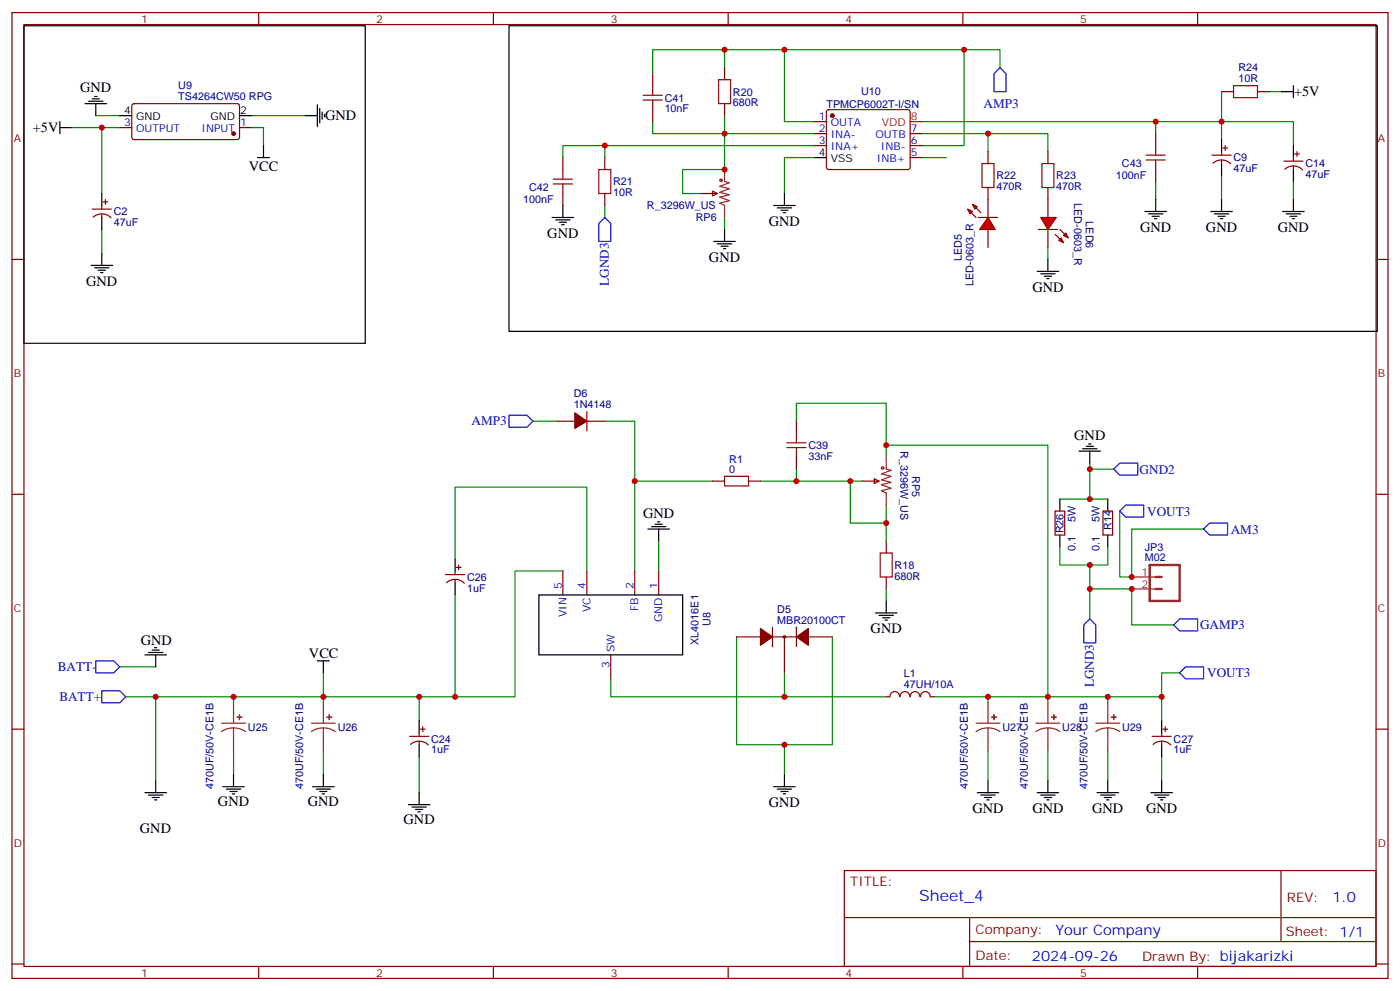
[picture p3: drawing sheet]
<svg xmlns="http://www.w3.org/2000/svg" width="412mm" height="292mm" viewBox="0 0 412 292" stroke-linecap="round" stroke-linejoin="round" font-family="sans-serif">
<g fill="none" stroke="#870000" stroke-width=".35">
<path d="M3.5 3.7h405.4v284.3h-405.4zM7.1 7.2h398.2v277.3h-398.2zM76.2 3.7v3.5M145.3 3.7v3.5M214.5 3.7v3.5M283.6 3.7v3.5M352.8 3.7v3.5M340.4 39.3v3.6M359.8 27h3.6M370.4 27h3.5M340.4 49.9v3.5M3.5 76.4h3.6"/>
<path d="M405.3 76.4h3.6M3.5 145.5h3.6M405.3 145.5h3.6M3.5 214.7h3.6M405.3 214.7h3.6M248.7 256.3h156.6v28.2h-156.6zM377.3 256.3v20.9M248.7 270.1h156.5M285.6 277.2h119.6M285.6 270.1v14.2M3.5 283.8h3.6M76.2 284.5v3.5"/>
<path d="M145.3 284.5v3.5M214.5 284.5v3.5M283.6 284.5v3.5M352.8 284.5v3.5M405.3 283.8h3.6"/>
</g>
<g fill="none" stroke="#008700" stroke-width=".35">
<path d="M21.2 37.6h8.8M271.6 35.8h109.4v7.1M340.4 35.8v3.5M359.8 27v14.1M373.9 27h3.6M271.6 46.4h7.1M340.4 53.4v5.3M359.8 51.7v7M381 53.4v5.3M308.7 72.8v3.6M321 138.1h7.1M35.3 196.3h10.6"/>
<path d="M321 182.2v-8.8h12.4v10.6h12.3"/>
</g>
<g fill="none" stroke="#000" stroke-width=".35">
<path d="M149.9 7.6h255.8v89.9h-255.8zM17.6 37.6h3.6M17.6 35.8v3.5M377.5 27h3.5M381 25.2v3.6M340.4 58.7v3.6M359.8 58.7v3.6M381 58.7v3.6M305.5 79.9h6.4M308.7 76.4v3.5M337.3 62.3h6.3M338.3 63h4.2"/>
<path d="M339.4 63.7h2.1M340.1 64.4h.7M356.7 62.3h6.3M357.7 63h4.2M358.8 63.7h2.1M359.5 64.4h.7M377.8 62.3h6.4M378.9 63h4.2M379.9 63.7h2.2M380.6 64.4h.8M306.6 80.6h4.2M307.6 81.3h2.1"/>
<path d="M308.3 82h.7M42.7 192.8h6.3M43.7 192.1h4.3M44.8 191.4h2.1M45.5 190.7h.7M45.9 192.8v3.5"/>
</g>
<path d="M329.8 136.3h5.3v3.6h-5.3l-1.7-1.8zM354.5 155.8l1.8-1.8h5.3v3.5h-5.3zM345.7 184l1.8-1.8h5.3v3.5h-5.3z" fill="none" stroke="#00f" stroke-width=".35"/>
<path d="M338.7 166.3h8.8v10.6h-8.8zM340.4 173.4h1.8M340.4 169.9h1.8" fill="none" stroke="#8c2424" stroke-width=".71"/>
<path d="M333.4 169.9h7M333.4 173.4h7" fill="none" stroke="#8c2424" stroke-width=".35"/>
<path d="M363.4 25.2h7v3.6h-7zM337.6 45.7h5.7M337.6 47.1h5.7M340.4 42.9v2.8M340.4 47.1v2.8" fill="none" stroke="#a10000" stroke-width=".35"/>
<g fill="#f00" stroke="#870000" stroke-width=".35">
<path d="M306.6 64h4.5l-2.4 3.6z"/>
<path d="M305.9 67.6h5.6z"/>
</g>
<g fill="#870000" stroke="#870000" stroke-width=".35">
<path d="M312.2 67.6l1.4 1.4z"/>
<path d="M310.8 69l1.4 1.4z"/>
</g>
<g fill="#f00" stroke="#870000" stroke-width=".35">
<path d="M313.3 69.3l.7-.7 .7 1.4z"/>
<path d="M311.9 70.7l.7-.7 .7 1.4z"/>
</g>
<path d="M308.7 58.7v5.3M308.7 67.6v5.2" fill="none" stroke="#870000" stroke-width=".35"/>
<path d="M271.6 39.3h37.1v5.3M291 39.3v5.3" fill="none" stroke="#008700" stroke-width=".35"/>
<g fill="#f00" stroke="#870000" stroke-width=".35">
<path d="M291 64l2.2 3.6h-4.6z"/>
<path d="M288.2 64h5.7z"/>
</g>
<g fill="#870000" stroke="#870000" stroke-width=".35">
<path d="M286.1 62.6l1.4 1.4z"/>
<path d="M287.5 61.2l1.4 1.4z"/>
</g>
<g fill="#f00" stroke="#870000" stroke-width=".35">
<path d="M285 61.6l1.5 .7-.7 .7z"/>
<path d="M286.5 60.1l1.4 .8-.7 .7z"/>
</g>
<g fill="none" stroke="#870000" stroke-width=".35">
<path d="M213.4 19.9v3.6M35.3 37.6h3.5M39 30.7l.5-.2 30.6 .1 .5 .6-.1 9.5-.7 .4-30.6-.1-.4-.6v-9.2zM70.6 37.6h3.5M192.3 21.7v3.5M192.3 32.3v3.5M213.4 30.5v3.5M239.9 35.8h3.5M239.9 39.3h3.5M243.7 32.5l.4-.2h23.3l.5 .2 .2 .5-.1 16.5-.6 .4h-23.6l-.4-.7v-16.2zM268.1 39.3h3.5M30.3 59.4h1.4"/>
<path d="M31 58.7v1.4M165.8 46.4v3.5M165.8 57v3.5M178.2 46.4v3.5M178.2 57v3.5M206.4 57h4.9M209.9 56.3l1.4 .7-1.4 .7zM239.9 42.9h3.5M268.1 42.9h3.5M268.1 46.4h3.5M291 44.6v3.6M291 55.2v8.8"/>
<path d="M308.7 44.6v3.6M308.7 55.2v3.5M357 45.7h5.7M357.3 48.1a3.8 3.8 0 0 1 5.2 .1M359.8 44.6v1.1M359.8 47.1v1.1M360.2 43.6h1.4M360.9 42.9v1.4M378.2 47.4h5.6M378.5 49.8a3.8 3.8 0 0 1 5.2 .2M381 46.4v1M381 48.9v1"/>
<path d="M381.4 45.3h1.4M382.1 44.6v1.4M27.2 61.6h5.6M27.4 63.9a3.8 3.8 0 0 1 5.3 .2M30 60.5v1.1M30 63v1M291 67.6v5.2M164 124h5.3M172.9 124h5.3M172.9 121.2v5.6M234.6 124v3.5M234.6 134.6v3.5"/>
<path d="M209.9 141.6h3.5M220.5 141.6h3.5M254 141.6h4.9M257.5 140.9l1.4 .7-1.4 .7zM261.1 159.3v3.5M310.8 150.5h2.8v7h-2.8zM324.9 150.5h2.8v7h-2.8zM131.2 169.2h5.7M131.5 171.5a3.8 3.8 0 0 1 5.3 .2M134.1 168.1v1.1M134.1 170.6v1M134.4 167h1.4"/>
<path d="M135.1 166.3v1.4M165.8 168.1v7.1M172.9 168.1v7.1M187 168.1v7.1M194 168.1v7.1M261.1 169.9v3.5M179.9 192.8v7M217 187.5h7M227.5 184.7v5.6v-.3M227.5 187.5h7.1M231.1 187.5v10.6M234.6 185v-.3v5.6"/>
<path d="M238.1 187.5h7.1M120.6 216.8h5.7M120.9 219.2a3.8 3.8 0 0 1 5.3 .1M123.5 215.7v1.1M123.5 218.2v1.1M123.8 214.7h1.4M124.5 214v1.4M261.1 205.1h1M262.2 205.1a1.41 1.41 0 0 1 1.4-1.5 1.41 1.41 0 0 1 1.4 1.5M265.1 205.1a1.41 1.41 0 0 1 1.5-1.5 1.41 1.41 0 0 1 1.4 1.5M268.1 205.1a1.41 1.41 0 0 1 1.4-1.5 1.41 1.41 0 0 1 1.4 1.5M271.2 205.1a1.41 1.41 0 0 1 1.4-1.5 1.41 1.41 0 0 1 1.4 1.5"/>
<path d="M274.1 205.1h1.1M339.4 216.8h5.6M339.7 219.2a3.8 3.8 0 0 1 5.2 .1M342.2 215.7v1.1M342.2 218.2v1.1M342.5 214.7h1.5M343.3 214v1.4"/>
<circle cx="231.1" cy="187.5" r=".35"/>
</g>
<g fill="none" stroke="#a10000" stroke-width=".35">
<path d="M189.4 28h5.7M189.4 29.5h5.7M192.3 25.2v2.8M192.3 29.5v2.8M211.7 23.5h3.5v7h-3.5zM163 52.7h5.6M163 54.2h5.6M165.8 49.9v2.8M165.8 54.2v2.8M176.4 49.9h3.5v7.1h-3.5zM289.3 48.2h3.5v7h-3.5zM306.9 48.2h3.5v7h-3.5z"/>
<path d="M231.8 130.4h5.6M231.8 131.8h5.6M234.6 127.5v2.9M234.6 131.8v2.8M213.4 140.2h7.1v2.9h-7.1zM259.3 162.8h3.5v7.1h-3.5z"/>
<circle cx="212.4" cy="53.1" r=".35"/>
<circle cx="260" cy="137.8" r=".35"/>
</g>
<g fill="none" stroke="#008700" stroke-width=".35">
<path d="M213.4 14.6v5.3M231.1 14.6h63.5v5.3M284 14.6v28.3h-12.4M28.2 34h7.1M35.3 37.6h-5.3v19.4M74.1 37.6h3.5v5.3M74.1 34h15.9M192.3 21.7v-7.1h38.8v21.2h8.8M192.3 35.8v3.5h47.6M213.4 34v15.9h-12.3v7.1h5.3M178.2 42.9h-12.4v3.5M239.9 46.4h-8.8v10.6"/>
<path d="M239.9 42.9h-61.7v3.5M30 67.6v7M178.2 60.5v3.5M213.4 64v3.6M157 124h7M178.2 124h8.8v44.1M234.6 124v-5.3h26.5v15.9M234.6 138.1v3.5h-10.6M261.1 131.1h47.6v75.8M321 136.3v10.6h-8.8M187 141.6h22.9M194 159.3v8.8"/>
<path d="M234.6 141.6h19.4M250.5 141.6v12.4h10.6v-5.3M261.1 154v5.3M321 146.9h5.3M329.8 150.5v19.4h3.6v-14.1h21.1M134.1 164.6v-21.2h38.8v24.7M134.1 175.2v29.9M165.8 168.1h-14.1v37h-28.2M261.1 173.4v3.5M312.2 161v5.3h8.8M326.3 161v5.3h-5.3v7.1M95.2 198.1v7h28.3v7.1"/>
<path d="M179.9 199.8v5.3h81.2M217 187.5v31.8h14.1M231.1 198.1v7M245.2 187.5v31.8h-14.1v8.8M347.5 198.1h-5.3v7M37 205.1h8.9v24.7M45.9 205.1h22.9v1.8M68.8 205.1h26.4v1.8M275.2 205.1h51.1v1.8M291 205.1v1.8M326.3 205.1h15.9v7.1M68.8 221v7.1"/>
<path d="M95.2 221v7.1M123.5 222.8v10.6M291 221v8.8M308.7 221v8.8M326.3 221v8.8M342.2 222.8v7"/>
</g>
<g fill="none" stroke="#000" stroke-width=".35">
<path d="M7.1 7.6h100.5v93.5h-100.5zM25 30.5h6.4M26.1 29.8h4.2M27.2 29.1h2.1M27.9 28.4h.7M28.2 30.5v3.5M35.3 34h3.5M70.6 34h3.5M90 34h3.5M93.5 30.9v6.3M94.2 31.9v4.3M94.9 33v2.1"/>
<path d="M95.6 33.7v.7M30 57v3.5M75.8 46.4h3.6M77.6 42.9v3.5M231.1 57v3.5M239.9 46.4h3.5M359.8 41.1v3.5M359.8 48.2v3.5M381 42.9v3.5M381 49.9v3.5M26.8 78.1h6.4M27.9 78.8h4.2"/>
<path d="M28.9 79.6h2.1M30 64v3.6M30 74.6v3.5M162.6 64h6.4M163.7 64.7h4.2M164.7 65.4h2.2M165.5 66.1h.7M165.8 60.5v3.5M210.3 71.1h6.3M211.3 71.8h4.2M212.4 72.5h2.1M213.1 73.2h.7"/>
<path d="M213.4 67.6v3.5M227.9 60.5h6.3M229 61.2h4.2M230 61.9h2.1M230.7 62.6h.7M29.6 80.3h.7M317.9 132.8h6.3M318.9 132.1h4.2M320 131.4h2.1M320.7 130.7h.7M321 132.8v3.5M190.9 155.8h6.3"/>
<path d="M191.9 155h4.2M193 154.3h2.1M193.7 153.6h.7M194 155.8v3.5M312.2 146.9v3.6M312.2 157.5v3.5M326.3 146.9v3.6M326.3 157.5v3.5M134.1 164.6v3.5M134.1 171.6v3.6M158.7 175.2h42.4v17.6h-42.4zM261.1 176.9v3.5"/>
<path d="M93.5 194.6h3.5M95.2 194.6v3.5M257.9 180.4h6.3M258.9 181.2h4.3M260 181.9h2.1M260.7 182.6h.7M123.5 212.2v3.5M123.5 219.3v3.5M342.2 212.2v3.5M342.2 219.3v3.5M42.7 233.4h6.3M43.7 234.1h4.3"/>
<path d="M44.8 234.8h2.1M45.5 235.5h.7M45.9 229.8v3.6M65.6 231.6h6.4M66.7 232.3h4.2M67.7 233h2.1M68.4 233.7h.7M68.8 228.1v3.5M92.1 231.6h6.3M93.1 232.3h4.3M94.2 233h2.1M94.9 233.7h.7"/>
<path d="M95.2 228.1v3.5M120.3 236.9h6.3M121.4 237.6h4.2M122.4 238.3h2.1M123.1 239h.7M123.5 233.4v3.5M227.9 231.6h6.3M229 232.3h4.2M230 233h2.1M230.7 233.7h.7M231.1 228.1v3.5M287.9 233.4h6.3"/>
<path d="M288.9 234.1h4.3M290 234.8h2.1M290.7 235.5h.7M291 229.8v3.6M305.5 233.4h6.4M306.6 234.1h4.2M307.6 234.8h2.1M308.3 235.5h.7M308.7 229.8v3.6M323.1 233.4h6.4M324.2 234.1h4.2M325.3 234.8h2.1"/>
<path d="M326 235.5h.7M326.3 229.8v3.6M339 233.4h6.4M340.1 234.1h4.2M341.1 234.8h2.2M341.8 235.5h.7M342.2 229.8v3.6"/>
</g>
<path d="M294.6 19.9l1.7 1.8v5.3h-3.5v-5.3zM178.2 64l1.7 1.8v5.3h-3.5v-5.3zM149.9 122.2h5.3l1.8 1.8-1.8 1.8h-5.3zM329.8 150.5l1.8-1.8h5.3v3.5h-5.3zM28.2 194.6h5.3l1.8 1.7-1.8 1.8h-5.3zM321 182.2l1.8 1.8v5.3h-3.5v-5.3zM349.2 196.3h5.3v3.5h-5.3l-1.7-1.7zM30 203.4h5.3l1.7 1.7-1.7 1.8h-5.3z" fill="none" stroke="#00f" stroke-width=".35"/>
<g fill="none" stroke="#8c2424" stroke-width=".35">
<path d="M213.4 49.9v3.5l1.4 .4-2.8 1.1 2.8 .7-2.8 1 2.8 .7-2.8 .7 2.8 1.1-2.8 .7 1.4 .7v3.5M261.1 134.6v3.5l1.4 .4-2.9 1 2.9 .7-2.9 1.1 2.9 .7-2.9 .7 2.9 1.1-2.9 .7 1.5 .7v3.5M65.3 212.9h7M68.8 214.3l-1.9 .2-1.6 .9M68.8 214.3l1.8 .3 1.7 .8M68.8 206.9v6M68.8 214.3v6.7M91.7 212.9h7.1M95.2 214.3l-1.8 .2-1.7 .9M95.2 214.3l1.9 .3 1.7 .8M95.2 206.9v6M95.2 214.3v6.7"/>
<path d="M287.5 212.9h7.1M291 214.3l-1.8 .2-1.7 .9M291 214.3l1.9 .3 1.7 .8M291 206.9v6M291 214.3v6.7M305.2 212.9h7M308.7 214.3l-1.9 .2-1.6 .9M308.7 214.3l1.8 .3 1.7 .8M308.7 206.9v6M308.7 214.3v6.7M322.8 212.9h7M326.3 214.3l-1.8 .2-1.7 .9"/>
<path d="M326.3 214.3l1.9 .3 1.6 .8M326.3 206.9v6M326.3 214.3v6.7"/>
</g>
<g fill="#870000" stroke="#870000" stroke-width=".35">
<path d="M169.3 121.5l3.6 2.5-3.6 2.1z"/>
<path d="M234.6 187.5l3.5-2.5v5z"/>
<path d="M224 185l3.5 2.5-3.5 2.5z"/>
<circle cx="245.2" cy="34" r=".53"/>
<circle cx="68.8" cy="39.3" r=".53"/>
</g>
<path d="M268.1 35.8h3.5" fill="none" stroke="#f00" stroke-width=".35"/>
<g fill="#8c2424" stroke="#8c2424" stroke-width=".35">
<path d="M69.8 211.1l1.5 .1z"/>
<path d="M70.5 210.4l.1 1.4z"/>
<path d="M96.3 211.1l1.4 .1z"/>
<path d="M97 210.4v1.4z"/>
<path d="M292.1 211.1l1.4 .1z"/>
<path d="M292.8 210.4v1.4z"/>
<path d="M309.7 211.1l1.4 .1z"/>
<path d="M310.4 210.4v1.4z"/>
<path d="M327.4 211.1l1.4 .1z"/>
<path d="M328 210.4l.1 1.4z"/>
</g>
<g fill="#c00">
<circle cx="333.4" cy="173.4" r=".88"/>
<circle cx="333.4" cy="169.9" r=".88"/>
<circle cx="321" cy="138.1" r=".88"/>
<circle cx="30" cy="37.6" r=".88"/>
<circle cx="340.4" cy="35.8" r=".88"/>
<circle cx="359.8" cy="35.8" r=".88"/>
<circle cx="291" cy="39.3" r=".88"/>
<circle cx="178.2" cy="42.9" r=".88"/>
<circle cx="213.4" cy="49.9" r=".88"/>
<circle cx="187" cy="141.6" r=".88"/>
<circle cx="284" cy="14.6" r=".88"/>
<circle cx="231.1" cy="14.6" r=".88"/>
<circle cx="213.4" cy="14.6" r=".88"/>
<circle cx="213.4" cy="39.3" r=".88"/>
<circle cx="261.1" cy="131.1" r=".88"/>
<circle cx="261.1" cy="154" r=".88"/>
<circle cx="250.5" cy="141.6" r=".88"/>
<circle cx="234.6" cy="141.6" r=".88"/>
<circle cx="342.2" cy="205.1" r=".88"/>
<circle cx="231.1" cy="219.3" r=".88"/>
<circle cx="134.1" cy="205.1" r=".88"/>
<circle cx="123.5" cy="205.1" r=".88"/>
<circle cx="95.3" cy="205.1" r=".88"/>
<circle cx="68.8" cy="205.1" r=".88"/>
<circle cx="45.9" cy="205.1" r=".88"/>
<circle cx="231.1" cy="205.1" r=".88"/>
<circle cx="291" cy="205.1" r=".88"/>
<circle cx="326.3" cy="205.1" r=".88"/>
<circle cx="308.7" cy="205.1" r=".88"/>
<circle cx="321" cy="173.4" r=".88"/>
<circle cx="321" cy="166.3" r=".88"/>
<circle cx="321" cy="146.9" r=".88"/>
</g>
<text font-size="4.6" fill="#00f" x="270.8" y="265.3">Sheet_4</text>
<g font-size="4.2">
<text x="23.6" y="27.2">GND</text>
<text x="381.2" y="28.4">+5V</text>
<text x="95.8" y="35.4">GND</text>
<text x="9.7" y="39">+5V</text>
<text x="73.3" y="50.3">VCC</text>
<text x="161.2" y="70.1">GND</text>
<text x="226.5" y="66.6">GND</text>
<text x="335.8" y="68.3">GND</text>
<text x="355.2" y="68.3">GND</text>
<text x="376.4" y="68.3">GND</text>
<text x="208.8" y="77.2">GND</text>
<text x="25.4" y="84.2">GND</text>
<text x="304.1" y="86">GND</text>
<text x="316.4" y="129.6">GND</text>
<text x="189.4" y="152.6">GND</text>
<text x="41.5" y="189.8">GND</text>
<text x="256.5" y="186.4">GND</text>
<text x="91" y="193.9">VCC</text>
<text x="64.2" y="237.2">GND</text>
<text x="90.7" y="237.2">GND</text>
<text x="226.5" y="237.6">GND</text>
<text x="286.5" y="239.4">GND</text>
<text x="304.1" y="239.4">GND</text>
<text x="321.7" y="239.4">GND</text>
<text x="337.6" y="239.4">GND</text>
<text x="41.2" y="245.4">GND</text>
<text x="118.9" y="242.5">GND</text>
</g>
<g font-size="4.2" fill="#00f">
<text x="392.5" y="265.6">1.0</text>
<text x="310.9" y="275.1">Your Company</text>
<text x="304" y="282.9">2024-09-26</text>
</g>
<g font-size="3.9" fill="#00f">
<text x="289.7" y="31.8">AMP3</text>
<text x="179.3" y="84.1" transform="rotate(-90 179.3 84.1)">LGND3</text>
<text x="138.9" y="125.2">AMP3</text>
<text x="335.7" y="139.4">GND2</text>
<text x="338" y="151.8">VOUT3</text>
<text x="362.6" y="157.1">AM3</text>
<text x="353.5" y="185.2">GAMP3</text>
<text x="17" y="197.6">BATT-</text>
<text x="322.2" y="202.3" transform="rotate(-90 322.2 202.3)">LGND3</text>
<text x="355.6" y="199.4">VOUT3</text>
<text x="17.5" y="206.4">BATT+</text>
</g>
<g font-size="3.9" fill="#800">
<text x="250.5" y="260.9">TITLE:</text>
<text x="379.1" y="265.6">REV:</text>
<text x="287.4" y="275.1">Company:</text>
<text x="378.7" y="275.7">Sheet: 1/1</text>
<text x="287.4" y="282.8">Date:</text>
<text x="336.4" y="282.8">Drawn By: bijakarizki</text>
</g>
<g font-size="3.2" fill="#800">
<text x="41.6" y="6.7">1</text>
<text x="110.8" y="6.7">2</text>
<text x="179.9" y="6.7">3</text>
<text x="249.1" y="6.7">4</text>
<text x="318.2" y="6.7">5</text>
<text x="4.1" y="41.8">A</text>
<text x="405.9" y="41.8">A</text>
<text x="4.1" y="110.9">B</text>
<text x="405.9" y="110.9">B</text>
<text x="4.1" y="180.1">C</text>
<text x="405.9" y="180.1">C</text>
<text x="4.1" y="249.2">D</text>
<text x="405.9" y="249.2">D</text>
<text x="41.6" y="287.5">1</text>
<text x="110.8" y="287.5">2</text>
<text x="179.9" y="287.5">3</text>
<text x="249.1" y="287.5">4</text>
<text x="318.2" y="287.5">5</text>
</g>
<g font-size="3.2" fill="#000080">
<text x="364.8" y="21">R24</text>
<text x="52.5" y="29.5">TS4264CW50 RPG</text>
<text x="52.5" y="26.3">U9</text>
<text x="195.8" y="29.9">C41</text>
<text x="215.9" y="28.1">R20</text>
<text x="253.7" y="27.9">U10</text>
<text x="364.8" y="24.2">10R</text>
<text x="195.8" y="33.1">10nF</text>
<text x="215.9" y="31.3">680R</text>
<text x="243.4" y="31.7">TPMCP6002T-I/SN</text>
<text x="363.4" y="47.5">C9</text>
<text x="293.5" y="52.8">R22</text>
<text x="311.1" y="52.8">R23</text>
<text x="328.7" y="52.8">100nF</text>
<text x="330.5" y="49.3">C43</text>
<text x="363.4" y="50.8">47uF</text>
<text x="384.5" y="52.5">47uF</text>
<text x="384.5" y="49.3">C14</text>
<text x="154.1" y="59.9">100nF</text>
<text x="155.9" y="56.3">C42</text>
<text x="180.6" y="57.8">10R</text>
<text x="180.6" y="54.6">R21</text>
<text x="293.5" y="56">470R</text>
<text x="311.1" y="56">470R</text>
<text x="316.4" y="59.8" transform="rotate(90 316.4 59.8)">LED-0603_R</text>
<text x="33.5" y="63.4">C2</text>
<text x="190.6" y="61.6">R_3296W_US</text>
<text x="204.9" y="65.2">RP6</text>
<text x="319.9" y="65.2" transform="rotate(90 319.9 65.2)">LED6</text>
<text x="33.5" y="66.6">47uF</text>
<text x="283.4" y="77" transform="rotate(-90 283.4 77)">LED5</text>
<text x="286.8" y="84.2" transform="rotate(-90 286.8 84.2)">LED-0603_R</text>
<text x="169" y="116.9">D6</text>
<text x="169" y="120.1">1N4148</text>
<text x="214.8" y="136.2">R1</text>
<text x="238.1" y="135.4">33nF</text>
<text x="238.1" y="132.2">C39</text>
<text x="265.2" y="132.8" transform="rotate(90 265.2 132.8)">R_3296W_US</text>
<text x="214.8" y="139.2">0</text>
<text x="268.7" y="140.2" transform="rotate(90 268.7 140.2)">RP5</text>
<text x="316.8" y="153.7" transform="rotate(-90 316.8 153.7)">5W</text>
<text x="323.9" y="153.7" transform="rotate(-90 323.9 153.7)">5W</text>
<text x="313.3" y="157" transform="rotate(-90 313.3 157)">R26</text>
<text x="327.4" y="156.1" transform="rotate(-90 327.4 156.1)">R14</text>
<text x="263.5" y="167.5">R18</text>
<text x="316.8" y="162.2" transform="rotate(-90 316.8 162.2)">0.1</text>
<text x="323.9" y="162.2" transform="rotate(-90 323.9 162.2)">0.1</text>
<text x="337.2" y="165.3">M02</text>
<text x="337.2" y="162.1">JP3</text>
<text x="137.6" y="171">C26</text>
<text x="263.5" y="170.7">680R</text>
<text x="137.6" y="174.2">1uF</text>
<text x="209.3" y="184.3" transform="rotate(-90 209.3 184.3)">U8</text>
<text x="229" y="183.6">MBR20100CT</text>
<text x="229" y="180.4">D5</text>
<text x="205.8" y="189.8" transform="rotate(-90 205.8 189.8)">XL4016E1</text>
<text x="266.3" y="202.6">47UH/10A</text>
<text x="266.3" y="199.4">L1</text>
<text x="73" y="215.1">U25</text>
<text x="99.5" y="215.1">U26</text>
<text x="295.3" y="215.1">U27</text>
<text x="312.9" y="215.1">U28</text>
<text x="330.6" y="215.1">U29</text>
<text x="127" y="221.8">1uF</text>
<text x="127" y="218.7">C24</text>
<text x="345.7" y="221.8">1uF</text>
<text x="345.7" y="218.7">C27</text>
<text x="62.9" y="232.3" transform="rotate(-90 62.9 232.3)">470UF/50V-CE1B</text>
<text x="89.3" y="232.3" transform="rotate(-90 89.3 232.3)">470UF/50V-CE1B</text>
<text x="285.1" y="232.3" transform="rotate(-90 285.1 232.3)">470UF/50V-CE1B</text>
<text x="302.7" y="232.3" transform="rotate(-90 302.7 232.3)">470UF/50V-CE1B</text>
<text x="320.4" y="232.3" transform="rotate(-90 320.4 232.3)">470UF/50V-CE1B</text>
</g>
<g font-size="3.2">
<text x="36.6" y="33.7">4</text>
<text x="40.1" y="35.5">GND</text>
<text x="62" y="35.5">GND</text>
<text x="70.7" y="33.7">2</text>
<text x="241.2" y="46">4</text>
<text x="244.7" y="47.8">VSS</text>
</g>
<g font-size="3.2" fill="#00f">
<text x="241.2" y="35.5">1</text>
<text x="36.6" y="37.2">3</text>
<text x="40.1" y="39">OUTPUT</text>
<text x="59.4" y="39">INPUT</text>
<text x="70.7" y="37.2">1</text>
<text x="241.2" y="39">2</text>
<text x="244.7" y="37.2">OUTA</text>
<text x="244.7" y="40.7">INA-</text>
<text x="257.9" y="40.7">OUTB</text>
<text x="268.3" y="39">7</text>
<text x="241.2" y="42.5">3</text>
<text x="244.7" y="44.3">INA+</text>
<text x="258.3" y="47.8">INB+</text>
<text x="259.5" y="44.3">INB-</text>
<text x="268.3" y="46">5</text>
<text x="268.3" y="42.5">6</text>
<text x="165.5" y="173.4" transform="rotate(-90 165.5 173.4)">5</text>
<text x="172.5" y="173.4" transform="rotate(-90 172.5 173.4)">4</text>
<text x="186.6" y="173.4" transform="rotate(-90 186.6 173.4)">2</text>
<text x="193.7" y="173.4" transform="rotate(-90 193.7 173.4)">1</text>
<text x="188" y="179.9" transform="rotate(-90 188 179.9)">FB</text>
<text x="166.9" y="181.7" transform="rotate(-90 166.9 181.7)">VIN</text>
<text x="173.9" y="180.2" transform="rotate(-90 173.9 180.2)">VC</text>
<text x="195.1" y="183.1" transform="rotate(-90 195.1 183.1)">GND</text>
<text x="179.6" y="196.6" transform="rotate(-90 179.6 196.6)">3</text>
<text x="181" y="192.1" transform="rotate(-90 181 192.1)">SW</text>
</g>
<g font-size="3.2" fill="#f00">
<text x="268.3" y="35.5">8</text>
<text x="259.7" y="37.2">VDD</text>
</g>
<g font-size="3.2" fill="#8d2323">
<text x="336.3" y="169.5">1</text>
<text x="336.3" y="173">2</text>
</g>
</svg>
